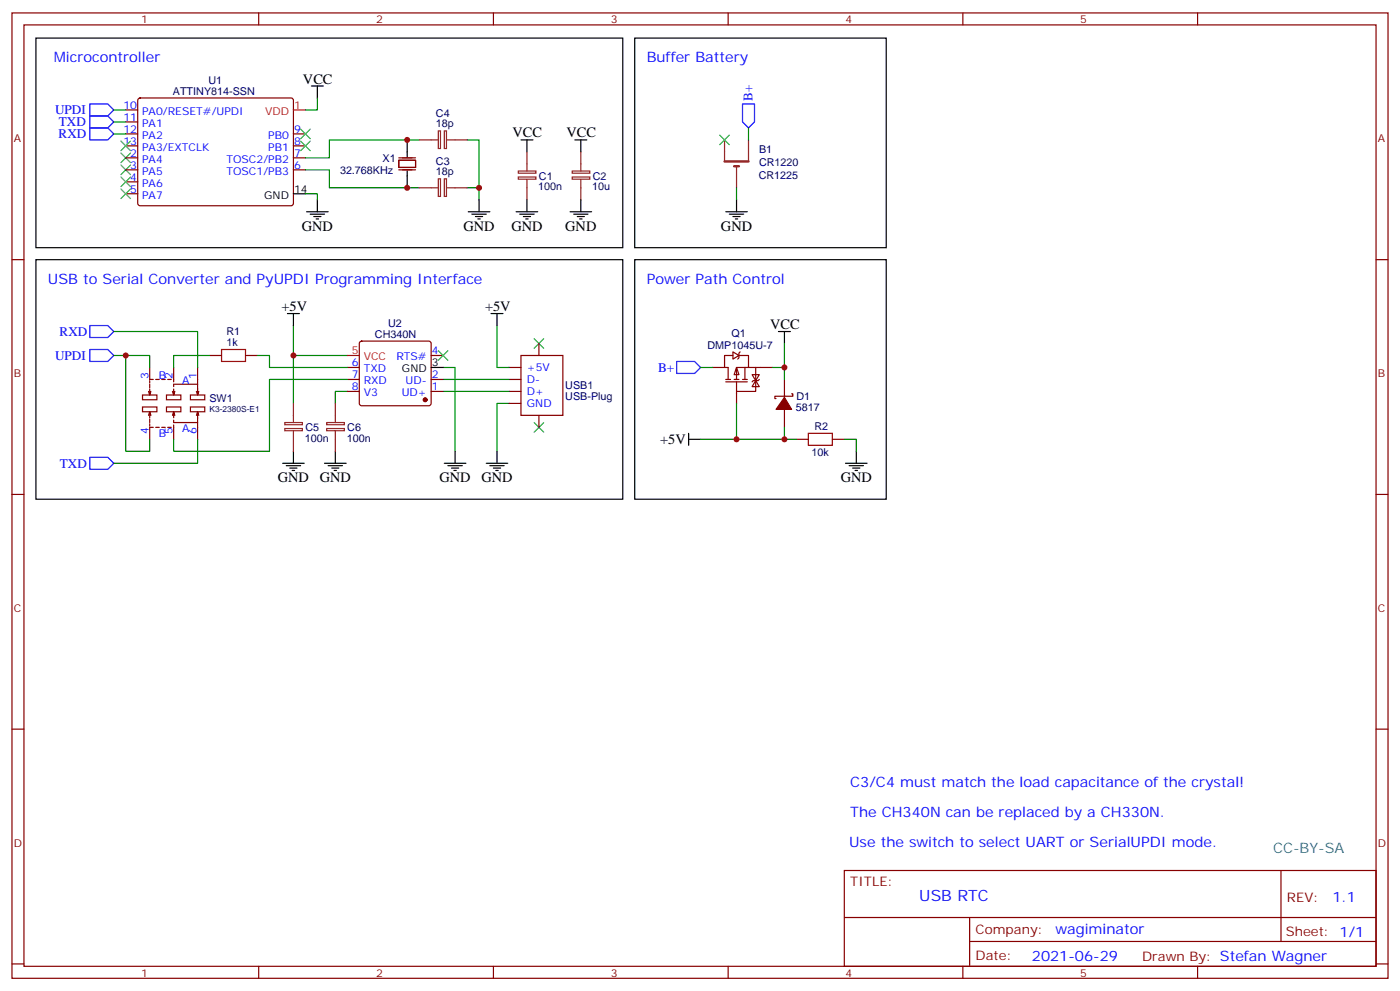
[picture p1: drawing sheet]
<svg xmlns="http://www.w3.org/2000/svg" width="412mm" height="292mm" viewBox="0 0 412 292" stroke-linecap="round" stroke-linejoin="round" font-family="sans-serif">
<g fill="none" stroke="#870000" stroke-width=".35">
<path d="M3.5 3.8h405.4v284.3h-405.4zM7.1 7.3h398.2v277.3h-398.2zM76.2 3.8v3.5M145.3 3.8v3.5M214.5 3.8v3.5M283.6 3.8v3.5M352.8 3.8v3.5M3.5 76.5h3.6M405.3 76.5h3.6M42 119.9h4.2v1.4h-4.2zM42 116.3h4.2v1.5h-4.2zM43.7 115.3l.4 1"/>
<path d="M44.1 114.6v1.7l.3-1M44.1 108.2v3.6h1.1M44.1 112.1v.7M44.1 113.2v1M45.9 111.8h1M47.6 111.8h1.1M49 119.9h4.3v1.4h-4.3zM49 116.3h4.3v1.5h-4.3zM49.4 111.8h1M50.8 115.3l.4 1M51.2 114.6v1.7l.3-1M51.2 113.9v-.7h7v3.1l.4-1"/>
<path d="M51.2 108.2v4.3M56.1 119.9h4.2v1.4h-4.2zM56.1 116.3h4.2v1.5h-4.2zM57.9 115.3l.3 1M58.2 108.2v5M44.1 123.4v1.1M44.1 124.8v.7M44.1 121.3l-.4 1M44.4 122.3l-.3-1v1.7M45.2 125.9h-1.1v3.5M45.9 125.9h1M47.6 125.9h1.1"/>
<path d="M49.4 125.9h1M51.2 125.2v4.2M51.2 121.3l-.4 1M51.5 122.3l-.3-1v1.7M58.2 124.5v4.9M58.2 121.3l-.3 1M58.6 122.3l-.4-1v3.2h-7v-.7M3.5 145.6h3.6M405.3 145.6h3.6M3.5 214.8h3.6M405.3 214.8h3.6M248.7 256.4h156.6v28.2h-156.6z"/>
<path d="M377.3 256.4v20.9M248.7 270.2h156.5M285.6 277.3h119.6M285.6 270.2v14.2M3.5 283.9h3.6M76.2 284.6v3.5M145.3 284.6v3.5M214.5 284.6v3.5M283.6 284.6v3.5M352.8 284.6v3.5M405.3 283.9h3.6"/>
</g>
<path d="M35.6 48.6l2.9 2.8M35.6 45.1l2.9 2.8M38.5 48.6l-2.9 2.8M38.5 45.1l-2.9 2.8M157.3 99.8l2.9 2.8M160.2 99.8l-2.9 2.8M157.3 124.5l2.9 2.8M160.2 124.5l-2.9 2.8" fill="none" stroke="#3c3" stroke-width=".35"/>
<path d="M168.6 52.1h5.1v.7h-5.1zM168.6 50.4h5.1v.6h-5.1zM171.1 44.7v5.7M171.1 52.8v6" fill="none" stroke="#8c2424" stroke-width=".35"/>
<path d="M169.3 41.2h3.6M171.1 41.2v3.5M171.1 58.8v3.6M10.6 76.5h172.8v70.5h-172.8zM167.9 62.4h6.4M169 63.1h4.2M170 63.8h2.2M170.7 64.5h.7M144.6 92.4h3.6M146.4 92.4v3.5" fill="none" stroke="#000" stroke-width=".35"/>
<path d="M26.5 102.9h5.2l1.8 1.8-1.8 1.8h-5.2z" fill="none" stroke="#00f" stroke-width=".35"/>
<path d="M149.9 118.8h-3.5v14.1" fill="none" stroke="#008700" stroke-width=".35"/>
<path d="M153.5 104.7h12.3v17.6h-12.3z" fill="#fff" stroke="#870000" stroke-width=".35"/>
<g fill="none" stroke="#870000" stroke-width=".35">
<path d="M37 39.4h3.6M37 32.4h3.6M37 35.9h3.6M40.8 29.1l.5-.2h44.4l.5 .2 .2 .5v30.6l-.7 .4-44.7-.1-.4-.6v-30.3zM86.4 39.4h3.6M37 46.5h3.6M37 50h3.6M37 53.6h3.6M37 57.1h3.6M37 43h3.6M86.4 46.5h3.6M86.4 50h3.6"/>
<path d="M86.4 43h3.6M117.5 47.2h4.9v2.1h-4.9zM117.5 46.5h4.9M117.5 50h4.9M61.7 104.7h3.6M72.3 104.7h3.5M102.3 108.2h3.5M102.3 111.8h3.5M102.3 115.3h3.5M106.1 100.7l.4-.2h19.8l.5 .2 .2 .5v17.6l-.2 .5-.5 .2h-19.8l-.5-.2-.2-.5v-17.6zM127 111.8h3.5M127 115.3h3.5"/>
<path d="M127 104.7h3.5M149.9 108.2h3.6M149.9 111.8h3.6M149.9 115.3h3.6M149.9 118.8h3.6M158.7 101.2v3.5M231.1 111.8v5.3M233.2 116h.3v.7h-5.3v.7h.4M158.7 122.3v3.6M231.1 120.6v5.3"/>
</g>
<path d="M65.3 102.9h7v3.6h-7z" fill="none" stroke="#a10000" stroke-width=".35"/>
<g fill="none" stroke="#008700" stroke-width=".35">
<path d="M33.5 32.4h3.5M33.5 35.9h3.5M33.5 39.4h3.5M93.5 28.9v3.5h-3.5M90 57.1h3.5v1.7M90 50h7v5.3h26.5M123.5 41.2h-26.5v5.3h-7M137.6 41.2h3.5v17.6M137.6 55.3h3.5M86.4 95.9v8.8M146.4 95.9v12.3h3.5M102.3 115.3h-3.5v3.5"/>
<path d="M102.3 104.7h-15.9v14.1M130.5 108.2h3.6v24.7M130.5 115.3h19.4M130.5 111.8h19.4"/>
</g>
<g fill="none" stroke="#000" stroke-width=".35">
<path d="M10.6 11.2h172.8v61.8h-172.8zM91.7 25.3h3.5M93.5 25.3v3.6M86.4 57.1h3.6M93.5 58.8v3.6M119.9 41.2v4.9M119.9 50.4v4.9M141.1 58.8v3.6M153.5 41.2h3.5M155.2 41.2v3.5M155.2 58.8v3.6M90.3 62.4h6.4"/>
<path d="M91.4 63.1h4.2M92.4 63.8h2.1M93.1 64.5h.7M137.9 62.4h6.4M139 63.1h4.2M140.1 63.8h2.1M140.8 64.5h.7M152 62.4h6.4M153.1 63.1h4.2M154.2 63.8h2.1M154.9 64.5h.7M127 108.2h3.5"/>
<path d="M83.3 136.5h6.3M84.3 137.2h4.2M85.4 137.9h2.1M86.1 138.6h.7M86.4 132.9v3.6M95.6 136.5h6.4M96.7 137.2h4.2M97.7 137.9h2.1M98.4 138.6h.7M98.8 132.9v3.6M130.9 136.5h6.3M131.9 137.2h4.3"/>
<path d="M133 137.9h2.1M133.7 138.6h.7M134.1 132.9v3.6M143.2 136.5h6.4M144.3 137.2h4.2M145.3 137.9h2.2M146 138.6h.8M146.4 132.9v3.6"/>
</g>
<g fill="none" stroke="#8c2424" stroke-width=".35">
<path d="M129.1 38.6h.7v5.1h-.7zM130.9 38.6h.6v5.1h-.6zM123.5 55.3h5.6M123.5 41.2h5.6M129.1 52.7h.7v5.2h-.7zM130.9 52.7h.6v5.2h-.6zM131.6 55.3h6M131.6 41.2h6M152.7 52.1h5.2v.7h-5.2zM152.7 50.4h5.2v.6h-5.2zM155.2 44.7v5.7M155.2 52.8v6"/>
<path d="M86.4 118.8v5.7M98.8 118.8v5.7M83.9 126.2h5.2v.7h-5.2zM83.9 124.5h5.2v.6h-5.2zM86.4 126.9v6M96.2 126.2h5.2v.7h-5.2zM96.2 124.5h5.2v.6h-5.2zM98.8 126.9v6"/>
</g>
<g fill="#870000" stroke="#870000" stroke-width=".35">
<path d="M231.1 117.1l2.1 3.5h-4.6z"/>
<circle cx="125.2" cy="117.8" r=".53"/>
</g>
<path d="M86.4 32.4h3.6M102.3 104.7h3.5" fill="none" stroke="#f00" stroke-width=".35"/>
<path d="M26.5 30.6h5.2l1.8 1.8-1.8 1.7h-5.2zM26.5 37.7h5.2l1.8 1.7-1.8 1.8h-5.2zM26.5 34.1h5.2l1.8 1.8-1.8 1.8h-5.2zM26.5 95.9h5.2l1.8 1.7-1.8 1.8h-5.2zM26.5 134.7h5.2l1.8 1.8-1.8 1.7h-5.2z" fill="none" stroke="#00f" stroke-width=".35"/>
<path d="M88.5 38l2.9 2.9M91.4 38l-2.9 2.9M35.6 41.6l2.9 2.8M38.5 41.6l-2.9 2.8M88.5 41.6l2.9 2.8M91.4 41.6l-2.9 2.8M129.1 103.3l2.8 2.8M131.9 103.3l-2.8 2.8" fill="none" stroke="#3c3" stroke-width=".35"/>
<path d="M217 108.2l.7 2.1h-1.4z" fill="#fff" stroke="#870000" stroke-width=".35"/>
<g fill="none" stroke="#870000" stroke-width=".35">
<path d="M209.9 108.2h3.5M213.8 112.5h6.3M213.8 111.8h1.4M215.9 103.6l1.8 1.1-1.8 1.1zM215.9 104.7h-2.5v3.5h1.1v3.6M216.3 111.8h1.4M217 112.5v6.3M217.7 104.7h2.8v3.5M218 103.6l-.3 .4v1.4l-.4 .4M218.7 111.8h1.4M219.4 108.2v3.6M220.5 108.2h-3.5v3.6"/>
<path d="M220.5 108.2h7M221.5 110.3h2.2l-1.1 1.8zM222.6 112.1l1.1 1.8h-2.2zM222.6 108.2v7.1h-5.6M223.7 111.8l-.4 .3h-1.4l-.4 .4M234.6 129.4h3.5M245.2 129.4h3.5"/>
</g>
<path d="M218.7 30.6h3.5v5.3l-1.7 1.8-1.8-1.8zM199.3 106.5h5.3l1.8 1.7-1.8 1.8h-5.3z" fill="none" stroke="#00f" stroke-width=".35"/>
<g fill="none" stroke="#000" stroke-width=".35">
<path d="M187 11.2h74.1v61.8h-74.1zM217 58.8v3.6M187 76.5h74.1v70.5h-74.1zM213.8 62.4h6.3M214.8 63.1h4.3M215.9 63.8h2.1M216.6 64.5h.7M84.7 92.4h3.5M86.4 92.4v3.5M229.3 97.6h3.5M231.1 97.6v3.6M202.8 129.4h3.6"/>
<path d="M202.8 127.6v3.6M249.1 136.5h6.3M250.1 137.2h4.3M251.2 137.9h2.1M251.9 138.6h.7M252.2 132.9v3.6"/>
</g>
<g fill="none" stroke="#008700" stroke-width=".35">
<path d="M220.5 37.7v3.5M217 55.3v3.5M33.5 97.6h24.7v10.6M33.5 104.7h10.6v3.5M37 104.7v28.2h7.1v-3.5M61.7 104.7h-10.5v3.5M75.8 104.7h3.6v3.5h22.9M102.3 111.8h-22.9v21.1h-28.2v-3.5M206.4 108.2h3.5M217 118.8v10.6M227.5 108.2h3.6M231.1 101.2v10.6"/>
<path d="M58.2 129.4v7.1h-24.7M231.1 125.9v3.5h-24.7M231.1 129.4h3.5M248.7 129.4h3.5v3.5"/>
</g>
<path d="M238.1 127.6h7.1v3.6h-7.1z" fill="none" stroke="#a10000" stroke-width=".35"/>
<path d="M213.4 47.6h7.1M216.3 49h1.4" fill="none" stroke="#8c2424" stroke-width=".71"/>
<path d="M213.4 41.2v6.4M217 49v6.3M220.5 41.2v6.4" fill="none" stroke="#8c2424" stroke-width=".35"/>
<path d="M212 39.8l2.8 2.8M214.8 39.8l-2.8 2.8M35.6 52.1l2.9 2.9M35.6 55.7l2.9 2.8M38.5 52.1l-2.9 2.9M38.5 55.7l-2.9 2.8" fill="none" stroke="#3c3" stroke-width=".35"/>
<g fill="#c00">
<circle cx="86.4" cy="104.7" r=".88"/>
<circle cx="141.1" cy="55.3" r=".88"/>
<circle cx="119.9" cy="55.3" r=".88"/>
<circle cx="119.9" cy="41.2" r=".88"/>
<circle cx="231.1" cy="108.2" r=".88"/>
<circle cx="217" cy="129.4" r=".88"/>
<circle cx="231.1" cy="129.4" r=".88"/>
<circle cx="37" cy="104.7" r=".88"/>
</g>
<text font-size="4.6" fill="#00f" x="270.8" y="265.4">USB RTC</text>
<g font-size="4.2" fill="#00f">
<text x="15.9" y="18.3">Microcontroller</text>
<text x="190.5" y="18.3">Buffer Battery</text>
<text x="14.1" y="83.5">USB to Serial Converter and PyUPDI Programming Interface</text>
<text x="190.5" y="83.5">Pow</text>
<text x="199.1" y="83.5">er Path Control</text>
<text x="250.5" y="231.7">C3/C4 must match the load capacitance of the crystal!</text>
<text x="250.5" y="240.5">The CH340N can be replaced by a CH330N.</text>
<text x="250.1" y="249.3">Use the sw</text>
<text x="273.4" y="249.3">itch to select UART or SerialUPDI mode.</text>
<text x="392.5" y="265.7">1.1</text>
<text x="310.9" y="275.2">w</text>
<text x="314.3" y="275.2">agiminator</text>
<text x="304" y="283">2021-06-29</text>
</g>
<g font-size="4.2">
<text x="89.3" y="24.6">VCC</text>
<text x="151" y="40.5">VCC</text>
<text x="166.9" y="40.5">VCC</text>
<text x="88.9" y="68">GND</text>
<text x="136.5" y="68">GND</text>
<text x="150.6" y="68">GND</text>
<text x="166.5" y="68">GND</text>
<text x="212.4" y="68">GND</text>
<text x="82.9" y="91.7">+5V</text>
<text x="142.9" y="91.7">+5V</text>
<text x="226.8" y="96.9">VCC</text>
<text x="194.5" y="130.8">+5V</text>
<text x="81.8" y="142.1">GND</text>
<text x="94.2" y="142.1">GND</text>
<text x="129.5" y="142.1">GND</text>
<text x="141.8" y="142.1">GND</text>
<text x="247.6" y="142.1">GND</text>
</g>
<text font-size="4.2" fill="#0099b0" x="375" y="251.1">CC-BY-SA</text>
<g font-size="3.9" fill="#00f">
<text x="221.7" y="29.8" transform="rotate(-90 221.7 29.8)">B+</text>
<text x="16.2" y="33.7">UPDI</text>
<text x="17.3" y="40.6">RXD</text>
<text x="17.4" y="37.1">TXD</text>
<text x="17.6" y="98.9">RXD</text>
<text x="16.2" y="106">UPDI</text>
<text x="193.8" y="109.5">B+</text>
<text x="17.7" y="137.7">TXD</text>
</g>
<g font-size="3.9" fill="#800">
<text x="250.5" y="261">TITLE:</text>
<text x="379.1" y="265.7">REV:</text>
<text x="287.4" y="275.2">Company:</text>
<text x="378.7" y="275.8">Sheet: 1/1</text>
<text x="287.4" y="282.9">Date:</text>
<text x="336.4" y="282.9">Draw</text>
<text x="346.6" y="282.9">n By: Stefan Wagner</text>
</g>
<g font-size="3.2" fill="#800">
<text x="41.6" y="6.8">1</text>
<text x="110.8" y="6.8">2</text>
<text x="179.9" y="6.8">3</text>
<text x="249.1" y="6.8">4</text>
<text x="318.2" y="6.8">5</text>
<text x="4.1" y="41.9">A</text>
<text x="405.9" y="41.9">A</text>
<text x="4.1" y="111.1">B</text>
<text x="405.9" y="111.1">B</text>
<text x="4.1" y="180.2">C</text>
<text x="405.9" y="180.2">C</text>
<text x="4.1" y="249.3">D</text>
<text x="405.9" y="249.3">D</text>
<text x="41.6" y="287.6">1</text>
<text x="110.8" y="287.6">2</text>
<text x="179.9" y="287.6">3</text>
<text x="249.1" y="287.6">4</text>
<text x="318.2" y="287.6">5</text>
</g>
<g font-size="3.2" fill="#000080">
<text x="50.9" y="27.9">ATTINY814-SSN</text>
<text x="61.4" y="24.6">U1</text>
<text x="128.4" y="34.4">C4</text>
<text x="128.4" y="37.5">18p</text>
<text x="112.7" y="47.6">X1</text>
<text x="223.6" y="45.1">B1</text>
<text x="100.2" y="51.2">32.768KHz</text>
<text x="128.4" y="51.6">18p</text>
<text x="128.4" y="48.5">C3</text>
<text x="158.7" y="52.9">C1</text>
<text x="174.6" y="52.9">C2</text>
<text x="223.5" y="52.8">CR1225</text>
<text x="223.6" y="49">CR1220</text>
<text x="158.6" y="56.1">100n</text>
<text x="174.4" y="56.1">10u</text>
<text x="66.7" y="101.9">1k</text>
<text x="66.7" y="98.7">R1</text>
<text x="110.5" y="99.5">CH340N</text>
<text x="114.3" y="96.2">U2</text>
<text x="215.5" y="99.2">Q1</text>
<text x="208.4" y="102.7">DMP1045U-7</text>
<text x="61.7" y="118.5">SW1</text>
<text x="166.5" y="117.8">USB-Plug</text>
<text x="166.5" y="114.7">USB1</text>
<text x="234.6" y="117.8">D1</text>
<text x="234.5" y="121">5817</text>
<text x="89.8" y="130.2">100n</text>
<text x="90" y="127">C5</text>
<text x="102.1" y="130.2">100n</text>
<text x="102.3" y="127">C6</text>
<text x="239.9" y="126.7">R2</text>
<text x="239" y="134.4">10k</text>
</g>
<g font-size="3.2" fill="#00f">
<text x="36.4" y="32">10</text>
<text x="36.4" y="35.6">11</text>
<text x="41.9" y="33.8">PA0/RESET#/UPDI</text>
<text x="36.4" y="39.1">12</text>
<text x="41.9" y="37.3">PA1</text>
<text x="41.9" y="40.9">PA2</text>
<text x="79" y="40.9">PB0</text>
<text x="86.6" y="39.1">9</text>
<text x="36.4" y="42.6">13</text>
<text x="38.4" y="46.1">2</text>
<text x="41.9" y="47.9">PA4</text>
<text x="41.9" y="44.4">PA3/EXTCLK</text>
<text x="66.7" y="47.9">TOSC2/PB2</text>
<text x="79" y="44.4">PB1</text>
<text x="86.6" y="46.1">7</text>
<text x="86.6" y="42.6">8</text>
<text x="38.4" y="49.7">3</text>
<text x="38.4" y="53.2">4</text>
<text x="41.9" y="51.4">PA5</text>
<text x="66.7" y="51.4">TOSC1/PB3</text>
<text x="86.6" y="49.7">6</text>
<text x="38.4" y="56.7">5</text>
<text x="41.9" y="55">PA6</text>
<text x="41.9" y="58.5">PA7</text>
<text x="103.6" y="107.9">6</text>
<text x="116.8" y="106.1">RTS#</text>
<text x="127.2" y="104.4">4</text>
<text x="43.7" y="111.8" transform="rotate(-90 43.7 111.8)">3</text>
<text x="46.8" y="111.5">B</text>
<text x="50.8" y="111.8" transform="rotate(-90 50.8 111.8)">2</text>
<text x="53.7" y="113.2">A</text>
<text x="57.9" y="111.8" transform="rotate(-90 57.9 111.8)">1</text>
<text x="103.6" y="111.4">7</text>
<text x="107.1" y="109.6">TXD</text>
<text x="107.1" y="113.2">RXD</text>
<text x="119.5" y="113.2">UD-</text>
<text x="127.2" y="111.4">2</text>
<text x="155.2" y="109.3">+5V</text>
<text x="155.2" y="112.8">D-</text>
<text x="103.6" y="114.9">8</text>
<text x="107.1" y="116.7">V3</text>
<text x="118.3" y="116.7">UD+</text>
<text x="127.2" y="114.9">1</text>
<text x="155.2" y="116.3">D+</text>
<text x="155.2" y="119.9">GND</text>
<text x="43.7" y="127.9" transform="rotate(-90 43.7 127.9)">4</text>
<text x="46.8" y="128.8">B</text>
<text x="50.8" y="127.9" transform="rotate(-90 50.8 127.9)">5</text>
<text x="53.7" y="127.4">A</text>
<text x="57.9" y="127.9" transform="rotate(-90 57.9 127.9)">6</text>
</g>
<g font-size="3.2" fill="#f00">
<text x="78.1" y="33.8">VDD</text>
<text x="86.6" y="32">1</text>
<text x="103.6" y="104.4">5</text>
<text x="107.1" y="106.1">VCC</text>
</g>
<g font-size="3.2">
<text x="77.8" y="58.5">GND</text>
<text x="86.6" y="56.7">14</text>
<text x="127.2" y="107.9">3</text>
<text x="118.4" y="109.6">GND</text>
</g>
<text font-size="2.5" fill="#000080" x="61.7" y="121.5">K3-2380S-E1</text>
</svg>
